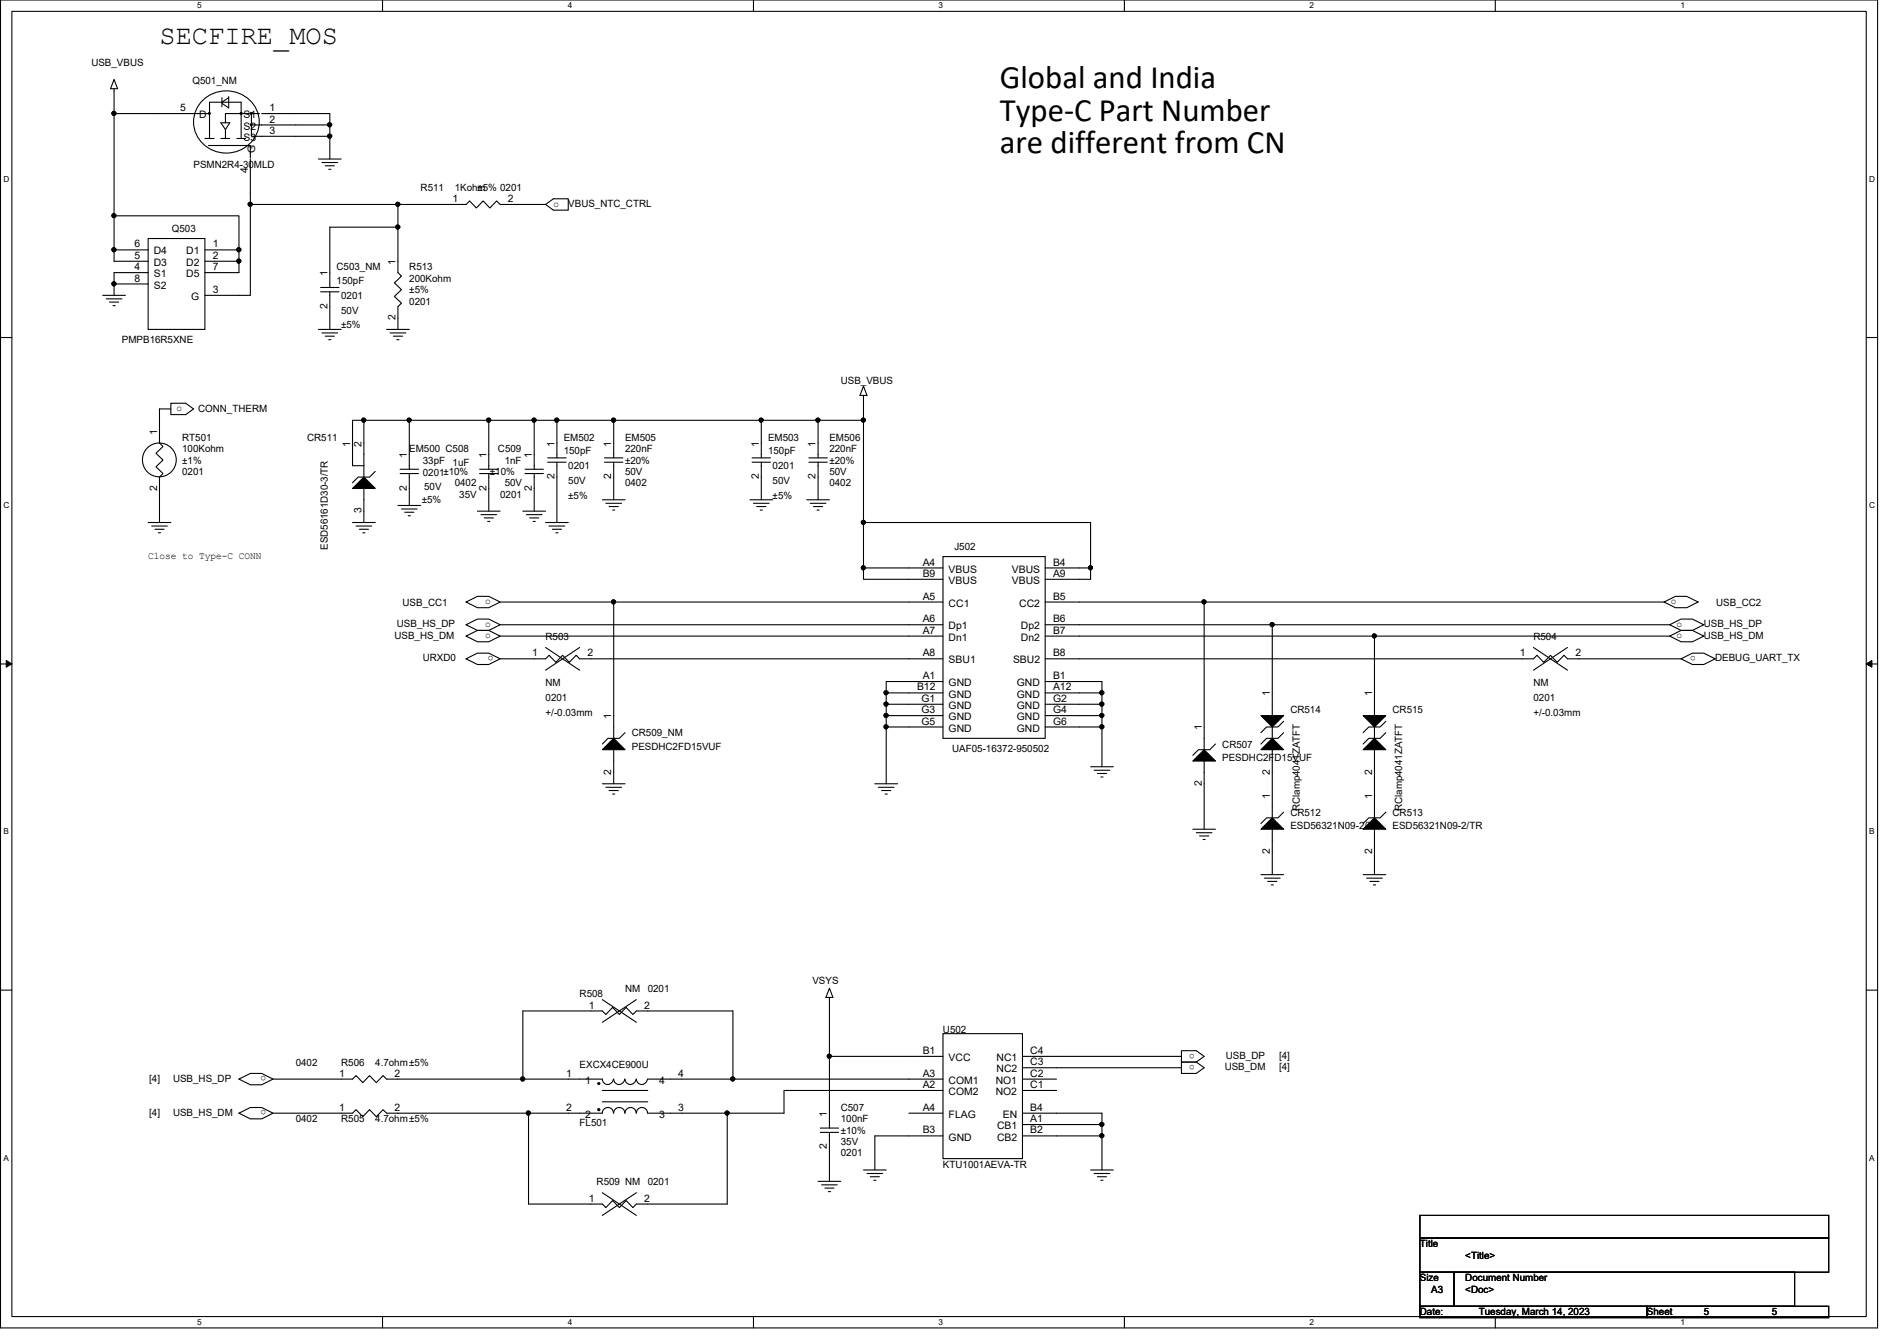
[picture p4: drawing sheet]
<svg xmlns="http://www.w3.org/2000/svg" width="297mm" height="210mm" viewBox="0 0 297 210" stroke-linecap="round" stroke-linejoin="round" font-family="sans-serif">
<path d="M.1 0h293.9v207.9h-293.9zM1.9 1.8h290.3v204.3h-290.3z" fill="none" stroke="#000" stroke-width=".17"/>
<g fill="#fff">
<path d="M30.9 .2h.6v1.4h-.6z"/>
<path d="M30.9 206.2h.6v1.4h-.6z"/>
</g>
<path d="M59.9 0v1.8M59.9 206.1v1.8" fill="none" stroke="#000" stroke-width=".17"/>
<g fill="#fff">
<path d="M88.9 .2h.7v1.4h-.7z"/>
<path d="M88.9 206.2h.7v1.4h-.7z"/>
</g>
<path d="M118 0v1.8M118 206.1v1.8" fill="none" stroke="#000" stroke-width=".17"/>
<g fill="#fff">
<path d="M147 .2h.7v1.4h-.7z"/>
<path d="M147 206.2h.7v1.4h-.7z"/>
</g>
<path d="M176.1 0v1.8M176.1 206.1v1.8" fill="none" stroke="#000" stroke-width=".17"/>
<g fill="#fff">
<path d="M205.1 .2h.6v1.4h-.6z"/>
<path d="M205.1 206.2h.6v1.4h-.6z"/>
</g>
<path d="M234.1 0v1.8M234.1 206.1v1.8" fill="none" stroke="#000" stroke-width=".17"/>
<g fill="#fff">
<path d="M263.1 .2h.7v1.4h-.7z"/>
<path d="M263.1 206.2h.7v1.4h-.7z"/>
<path d="M.5 27.3h.9v1.4h-.9z"/>
<path d="M292.7 27.3h.9v1.4h-.9z"/>
<path d="M.5 78.4h.9v1.4h-.9z"/>
<path d="M292.7 78.4h.9v1.4h-.9z"/>
</g>
<path d="M.1 52.8h1.8M292.2 52.8h1.8" fill="none" stroke="#000" stroke-width=".17"/>
<g fill="#fff">
<path d="M.5 129.5h.9v1.4h-.9z"/>
<path d="M292.7 129.5h.8v1.4h-.8z"/>
</g>
<path d="M.1 103.9h1.8M292.2 103.9h1.8" fill="none" stroke="#000" stroke-width=".17"/>
<path d="M1 103.4l.9 .5-.9 .5zM292.2 103.9l.9-.5v1z" fill="#000"/>
<path d="M1 103.4l.9 .5-.9 .5zM292.2 103.9l.9-.5v1z" fill="none" stroke="#000" stroke-width=".16"/>
<g fill="#fff">
<path d="M.5 180.5h.9v1.4h-.9z"/>
<path d="M292.7 180.5h.8v1.4h-.8z"/>
</g>
<g fill="none" stroke="#000" stroke-width=".17">
<path d="M17.9 13.9v3.9M17.9 17.8v16M17.9 12.4l.5 1.5h-1.1zM17.9 17.8h14.9M31.5 15.9a5.2 5.2 0 0 1 5.6-1.4 5.2 5.2 0 0 1 3.5 4.6 5.2 5.2 0 0 1-5.1 4.9 5.2 5.2 0 0 1-5.2-4.9 4.7 4.7 0 0 1 1.2-3.2zM32.7 17.6h.2v.3h-.2zM34.6 19.2h1.4l-.7 1.1zM34.8 15.3v1.4M35.8 15.1v1.8l-1-.7M35.8 15.3l-1 .7M37.6 17.6h.3v.3h-.3zM39.2 19.4h.2v.2h-.2z"/>
<path d="M39.2 17.6h.2v.3h-.2zM39.4 17.8v1.8h12.2M39.4 19.6v1.7h12.2M40.6 17.8h-5.3v1.4M41 17.8h10.6v1.8M51.6 19.6v1.7M17.9 39.1v1.8h5.3M17.9 33.8v5.3M17.9 39.1h5.3M17.9 33.8h19.5v5.3M23.2 37.3h8.9v14.3h-8.9zM32.1 21.7h1.4"/>
<path d="M32.1 39.1h5.3M32.6 22.8h6.6v.3M32.8 21.7v-5.7h5v5.7M34.6 21.7h1.4M35.3 20.3v1.4M37.1 21.7h1.4M37.4 39.1v1.8M39.2 22.9v1.1M39.2 23.8v.9M39.2 24.9v7.1M39.2 32v14.2h-7.1M39.2 32h23.1"/>
<path d="M49.9 24.9h3.5M50.4 25.4h2.5M50.9 26h1.5M51.5 26.5h.3M51.6 21.3v3.6M62.3 35.6h-10.7v9.4M62.3 32h10.7l.5-.5 1.1 1.1 1-1.1 1.1 1.1 1.1-1.1 .5 .5h7.1M62.3 35.6v7.1l.6 .5-1.1 1.1 1.1 1-1.1 1.1 1.1 1.1-.6 .5v3.6M62.3 32v3.6M85.4 32l1.3-.9h2.3v1.8h-2.3zM16.1 46.2h3.5M16.6 46.8h2.5"/>
<path d="M17.1 47.3h1.5M17.7 47.8h.3M17.9 44.4v1.8M17.9 44.4h5.3M23.2 42.7h-5.3v1.7M32.1 40.9h5.3M37.4 40.9v1.8h-5.3M49.9 51.6h3.5M50.2 45h2.9M50.2 45.7h2.9M50.4 52.1h2.5M50.9 52.6h1.5"/>
<path d="M51.5 53.2h.3M51.6 45.7v5.9M60.5 51.6h3.6M61.1 52.1h2.4M61.6 52.6h1.4M62.1 53.2h.4M26.8 63.1h2.3l1.2 .9-1.2 .9h-2.3zM26.8 64h-1.8v5.3l.5 .6-1.1 1.1 1.1 1-1.1 1.1 1.1 1-.5 .6v7.1M57 76.5v5.3M57 72.9v1.8M57 65.8v7.1M57 65.8h-1.8v7.1h1.8"/>
<path d="M57 65.8h7.1M57 74.7l1.8 1.8h-3.6zM58.8 73.8l-.9 .9h-1.8l-.9 .9M62.3 79.1h3.6M62.6 73.4h2.9M62.6 74.1h2.9M62.9 79.7h2.4M64.1 65.8v7.6M64.1 74.1v5M64.1 65.8h12.4M75.1 73.4h2.9M75.1 74.1h2.9"/>
<path d="M76.5 65.8v7.6M76.5 74.1v5.9M76.5 65.8h42.7M82.2 73.4h2.9M82.2 74.1h2.9M83.6 65.8v7.6M83.6 74.1v5.9M85.8 71.7h2.8M85.8 72.3h2.8M87.2 65.8v5.9M87.2 72.3v9.5M94.3 78.2h3.6"/>
<path d="M94.7 71.7h2.8M94.7 72.3h2.8M94.9 78.8h2.4M95.4 79.3h1.4M95.9 79.8h.4M96.1 65.8v5.9M96.1 72.3v5.9M117.4 78.2h3.6M117.8 71.7h2.8M117.8 72.3h2.8M118 78.8h2.4M118.5 79.3h1.4"/>
<path d="M119 79.8h.4M119.2 65.8v5.9M119.2 72.3v5.9M119.2 65.8h16M126.3 78.2h3.6M126.7 71.7h2.8M126.7 72.3h2.8M126.9 78.8h2.4M127.4 79.3h1.4M127.9 79.8h.4M128.1 65.8v5.9M128.1 72.3v5.9"/>
<path d="M135.2 61.9v3.9M135.2 65.8v16M135.2 60.5l.6 1.4h-1.1zM23.2 81.8h3.6M23.7 82.3h2.5M24.3 82.8h1.4M24.8 83.4h.3M55.2 81.8h3.6M55.7 82.3h2.5M56.3 82.8h1.4M56.8 83.4h.3M63.4 80.2h1.4"/>
<path d="M63.9 80.7h.4M73 94.2l1.8-.9h1.7l1.8 .9-1.8 .9h-1.7zM73 97.8l1.8-.9h1.7l1.8 .9-1.8 .9h-1.7zM73 99.6l1.8-.9h1.7l1.8 .9-1.8 .9h-1.7zM74.8 80h3.5M75.3 80.6h2.5M75.8 81.1h1.5M76.4 81.6h.3M78.3 97.8h69.4M78.3 99.6h69.4M78.3 94.2h17.8M81.9 80h3.5"/>
<path d="M82.4 80.6h2.5M82.9 81.1h1.5M83.5 81.6h.3M85.4 81.8h3.6M86 82.3h2.4M86.5 82.8h1.4M87 83.4h.4M96.1 94.2h51.6M96.1 94.2v21.4M135.2 88.9h12.5M135.2 88.9v1.8h12.5M135.2 81.8v7.1"/>
<path d="M135.2 81.8h35.6v7.1M147.7 87.1h16v28.5h-16zM163.7 88.9h7.1M163.7 94.2h24.8M163.7 97.8h35.5M163.7 99.6h51.5M170.8 88.9v1.8h-7.1M188.5 94.2v23.1M188.5 94.2h72.1M199.2 97.8h62.2M199.2 97.8v14.2M215.2 99.6h46.2"/>
<path d="M215.2 99.6v12.4M260.6 94.2l1.7-.9h1.8l1.8 .9-1.8 .9h-1.8zM261.4 97.8l1.8-.9h1.8l1.8 .9-1.8 .9h-1.8zM261.4 99.6l1.8-.9h1.8l1.8 .9-1.8 .9h-1.8zM73 103.1l1.8-.9h1.7l1.8 .9-1.8 .9h-1.7zM78.3 103.1h7.1l.6-.5 1 1.1 1.1-1.1 1.1 1.1 1-1.1 .6 .5h56.9M85.4 101.3l5.4 3.6M90.8 101.3l-5.4 3.6M96.1 115.6l1.8 1.7h-3.6zM96.1 117.3v5.4M97.9 114.7l-.9 .9h-1.8l-.9 .9M138.8 110.2h8.9"/>
<path d="M138.8 112h8.9M138.8 113.8h8.9M138.8 110.2v1.8M138.8 112v1.8M138.8 113.8v8.9M147.7 106.7h-8.9v1.8M147.7 108.5h-8.9v1.7M163.7 103.1h76.4l.6-.5 1 1.1 1.1-1.1 1 1.1 1.1-1.1 .5 .5h17.8M163.7 106.7h8.8v1.8M163.7 110.2h8.8M163.7 112h8.8M163.7 113.8h8.8"/>
<path d="M163.7 108.5h8.8v1.7M172.5 110.2v1.8M172.5 112v1.8M172.5 113.8v6.2M188.5 119.1v10.7M188.5 117.3l1.8 1.8h-3.5zM190.3 116.5l-.9 .8h-1.7l-.9 .9M197.4 112h3.6l-1.8 1.8zM199.2 115.6l1.8 1.7h-3.6zM199.2 113.8v1.8M199.2 117.3v10.7M201 114.7l-.9 .9h-1.8l-.9 .9"/>
<path d="M201 112.9l-.9 .9h-1.8l-.9 .9M213.4 112h3.6l-1.8 1.8zM215.2 113.8v1.8M215.2 117.3v10.7M215.2 115.6l1.8 1.7h-3.6zM217 112.9l-.9 .9h-1.8l-.9 .9M217 114.7l-.9 .9h-1.8l-.9 .9M240.1 101.3l5.3 3.6M245.4 101.3l-5.3 3.6M263.2 103.1l1.8-.9h1.8l1.8 .9-1.8 .9h-1.8zM94.3 122.7h3.6M94.9 123.2h2.4"/>
<path d="M95.4 123.7h1.4M95.9 124.3h.4M137 122.7h3.5M137.5 123.2h2.5M138 123.7h1.5M138.6 124.3h.3M170.8 120h3.5M171.3 120.6h2.5M171.8 121.1h1.5M172.4 121.6h.3M186.8 129.8h3.5M187.3 130.3h2.5"/>
<path d="M187.8 130.9h1.5M188.4 131.4h.3M197.4 136.9h3.6M198 137.5h2.4M198.5 138h1.4M199 138.5h.4M199.2 128l1.8 1.8h-3.6zM199.2 129.8v7.1M201 127.1l-.9 .9h-1.8l-.9 .9M213.4 136.9h3.6M214 137.5h2.4M214.5 138h1.4"/>
<path d="M215 138.5h.4M215.2 129.8v7.1M215.2 128l1.8 1.8h-3.6zM217 127.1l-.9 .9h-1.8l-.9 .9M.1 155h1.8M94.3 156.5l5.3 3.5M99.6 156.5l-5.3 3.5M129.9 154.7l.5 1.4h-1.1zM129.9 156.1v9.3M292.2 155h1.8M37.4 168.9l1.8-.9h1.8l1.8 .9-1.8 .9h-1.8zM37.4 174.2l1.8-.8h1.8l1.8 .8-1.8 .9h-1.8z"/>
<path d="M42.8 168.9h12.4l.5-.5 1.1 1.1 1.1-1.1 1 1.1 1.1-1.1 .5 .5h21.4M42.8 174.2h12.4l.5-.5 1.1 1.1 1.1-1.1 1 1.1 1.1-1.1 .5 .5h22.3M81.9 168.9h12.4a.87 .87 0 0 0 .9 .9 .87 .87 0 0 0 .9-.9M81.9 168.9v-10.7h12.4l.6 .6 1-1.1 1.1 1.1 1-1.1 1.1 1.1 .5-.6h15.2v10.7M82.8 174.2h11.5a.87 .87 0 0 1 .9-.8 .87 .87 0 0 1 .9 .8M82.8 174.2v14.3h11.5l.6 .5 1-1.1 1.1 1.1 1-1.1 1.1 1.1 .5-.5h14.3v-14.3M93.6 169.5h.3v.2h-.3zM93.6 173.6h.3v.2h-.3zM94.3 170.7h7.1M94.3 172.5h7.1M96.1 174.2a.87 .87 0 0 1 .9-.8 .87 .87 0 0 1 .8 .8M96.1 168.9a.87 .87 0 0 0 .9 .9 .87 .87 0 0 0 .8-.9"/>
<path d="M97.9 168.9a.87 .87 0 0 0 .8 .9 .87 .87 0 0 0 .9-.9M97.9 174.2a.87 .87 0 0 1 .8-.8 .87 .87 0 0 1 .9 .8M99.6 168.9a.87 .87 0 0 0 .9 .9 .87 .87 0 0 0 .9-.9M99.6 174.2a.87 .87 0 0 1 .9-.8 .87 .87 0 0 1 .9 .8M101.4 168.9h13.4M101.4 174.2h12.5M114.8 168.9h32.9M128.4 176.6h2.9M128.4 177.2h2.9M129.9 165.4h17.8M129.9 165.4v11.2M129.9 177.2v7.7"/>
<path d="M142.3 174.2h5.4M147.7 170.7h-24.9v3.5h-8.9M147.7 177.8h-10.7v5.3M147.7 161.8h12.4v19.6h-12.4zM160.1 176h12.4M160.1 177.8h12.4M160.1 174.2h12.4v1.8M160.1 170.7h5.3M160.1 168.9h5.3M160.1 167.1h24.9M160.1 165.4h24.9M172.5 176v1.8"/>
<path d="M172.5 177.8v5.3M185 164.5h2.3l1.2 .9-1.2 .8h-2.3zM185 166.2h2.3l1.2 .9-1.2 .9h-2.3zM94.3 186.7l5.3 3.5M99.6 186.7l-5.3 3.5M128.1 184.9h3.6M128.6 185.5h2.5M129.2 186h1.4M129.7 186.5h.3M135.2 183.1h3.6M135.8 183.7h2.4M136.3 184.2h1.4"/>
<path d="M136.8 184.7h.4M170.8 183.1h3.5M171.3 183.7h2.5M171.8 184.2h1.5M172.4 184.7h.3M222.3 190.2h64v3.6h-64zM222.3 193.8h64v5.3h-64zM222.3 199.1h5.4v5.4h-5.4zM227.7 199.1h53.3v5.4h-53.3zM222.3 204.5h35.6v1.7h-35.6zM257.9 204.5h28.4v1.7h-28.4z"/>
<circle cx="17.8" cy="17.8" r=".32"/>
<circle cx="51.6" cy="19.5" r=".32"/>
<circle cx="17.8" cy="39.1" r=".32"/>
<circle cx="17.8" cy="33.8" r=".32"/>
<circle cx="37.4" cy="39.1" r=".32"/>
<circle cx="39.2" cy="32" r=".32"/>
<circle cx="51.6" cy="21.3" r=".32"/>
<circle cx="62.3" cy="35.5" r=".32"/>
<circle cx="62.3" cy="32" r=".32"/>
<circle cx="17.8" cy="44.4" r=".32"/>
<circle cx="37.4" cy="40.9" r=".32"/>
<circle cx="24.9" cy="72" r="2.65"/>
<circle cx="57" cy="65.8" r=".32"/>
<circle cx="64.1" cy="65.8" r=".32"/>
<circle cx="76.5" cy="65.8" r=".32"/>
<circle cx="83.6" cy="65.8" r=".32"/>
<circle cx="87.2" cy="65.8" r=".32"/>
<circle cx="96.1" cy="65.8" r=".32"/>
<circle cx="119.2" cy="65.8" r=".32"/>
<circle cx="128.1" cy="65.8" r=".32"/>
<circle cx="135.2" cy="65.8" r=".32"/>
<circle cx="96.1" cy="94.2" r=".32"/>
<circle cx="135.2" cy="81.8" r=".32"/>
<circle cx="135.2" cy="88.9" r=".32"/>
<circle cx="170.7" cy="88.9" r=".32"/>
<circle cx="188.5" cy="94.2" r=".32"/>
<circle cx="199.2" cy="97.8" r=".32"/>
<circle cx="215.2" cy="99.5" r=".32"/>
<circle cx="138.7" cy="110.2" r=".32"/>
<circle cx="138.7" cy="112" r=".32"/>
<circle cx="138.7" cy="113.8" r=".32"/>
<circle cx="138.7" cy="108.4" r=".32"/>
<circle cx="172.5" cy="113.8" r=".32"/>
<circle cx="172.5" cy="110.2" r=".32"/>
<circle cx="172.5" cy="108.4" r=".32"/>
<circle cx="172.5" cy="112" r=".32"/>
<circle cx="81.8" cy="168.9" r=".32"/>
<circle cx="82.7" cy="174.2" r=".32"/>
<circle cx="113.8" cy="174.2" r=".32"/>
<circle cx="114.7" cy="168.9" r=".32"/>
<circle cx="129.9" cy="165.3" r=".32"/>
<circle cx="172.5" cy="176" r=".32"/>
<circle cx="172.5" cy="177.8" r=".32"/>
</g>
<g fill="#000">
<path d="M57 74.7l1.8 1.8h-3.6zM96.1 115.6l1.8 1.7h-3.6zM188.5 117.3l1.8 1.8h-3.5zM199.2 115.6l1.8 1.7h-3.6zM197.4 112h3.6l-1.8 1.8zM215.2 115.6l1.8 1.7h-3.6zM213.4 112h3.6l-1.8 1.8zM199.2 128l1.8 1.8h-3.6zM215.2 128l1.8 1.8h-3.6z"/>
<path d="M32.7 17.6h.2v.3h-.2z" fill-rule="evenodd"/>
<path d="M37.6 17.6h.3v.3h-.3z" fill-rule="evenodd"/>
<path d="M39.2 19.4h.2v.2h-.2z" fill-rule="evenodd"/>
<path d="M39.2 17.6h.2v.3h-.2z" fill-rule="evenodd"/>
<path d="M93.6 169.5h.3v.2h-.3z" fill-rule="evenodd"/>
<path d="M93.6 173.6h.3v.2h-.3z" fill-rule="evenodd"/>
<circle cx="17.8" cy="17.8" r=".32"/>
<circle cx="51.6" cy="19.5" r=".32"/>
<circle cx="17.8" cy="39.1" r=".32"/>
<circle cx="17.8" cy="33.8" r=".32"/>
<circle cx="37.4" cy="39.1" r=".32"/>
<circle cx="39.2" cy="32" r=".32"/>
<circle cx="51.6" cy="21.3" r=".32"/>
<circle cx="62.3" cy="35.5" r=".32"/>
<circle cx="62.3" cy="32" r=".32"/>
<circle cx="17.8" cy="44.4" r=".32"/>
<circle cx="37.4" cy="40.9" r=".32"/>
<circle cx="57" cy="65.8" r=".32"/>
<circle cx="64.1" cy="65.8" r=".32"/>
<circle cx="76.5" cy="65.8" r=".32"/>
<circle cx="83.6" cy="65.8" r=".32"/>
<circle cx="87.2" cy="65.8" r=".32"/>
<circle cx="96.1" cy="65.8" r=".32"/>
<circle cx="119.2" cy="65.8" r=".32"/>
<circle cx="128.1" cy="65.8" r=".32"/>
<circle cx="135.2" cy="65.8" r=".32"/>
<circle cx="96.1" cy="94.2" r=".32"/>
<circle cx="135.2" cy="81.8" r=".32"/>
<circle cx="135.2" cy="88.9" r=".32"/>
<circle cx="170.7" cy="88.9" r=".32"/>
<circle cx="188.5" cy="94.2" r=".32"/>
<circle cx="199.2" cy="97.8" r=".32"/>
<circle cx="215.2" cy="99.5" r=".32"/>
<circle cx="138.7" cy="110.2" r=".32"/>
<circle cx="138.7" cy="112" r=".32"/>
<circle cx="138.7" cy="113.8" r=".32"/>
<circle cx="138.7" cy="108.4" r=".32"/>
<circle cx="172.5" cy="113.8" r=".32"/>
<circle cx="172.5" cy="110.2" r=".32"/>
<circle cx="172.5" cy="108.4" r=".32"/>
<circle cx="172.5" cy="112" r=".32"/>
<circle cx="81.8" cy="168.9" r=".32"/>
<circle cx="82.7" cy="174.2" r=".32"/>
<circle cx="113.8" cy="174.2" r=".32"/>
<circle cx="114.7" cy="168.9" r=".32"/>
<circle cx="129.9" cy="165.3" r=".32"/>
<circle cx="172.5" cy="176" r=".32"/>
<circle cx="172.5" cy="177.8" r=".32"/>
</g>
<g font-size="5.1">
<text x="156.5" y="13.8">Global and India</text>
<text x="156.5" y="18.9">Type-C Part Number</text>
<text x="156.5" y="24">are different from CN</text>
</g>
<text font-size="4.2" x="25" y="6.9">SECFIRE_MOS</text>
<g font-size="1.6">
<text x="14.3" y="10.3">USB_VBUS</text>
<text x="28.2" y="17.4">5</text>
<text x="30.1" y="13.2">Q501_NM</text>
<text x="42.2" y="17.4">1</text>
<text x="31.2" y="18.5">D</text>
<text x="38.1" y="18.5">S1</text>
<text x="38.1" y="20.3">S2</text>
<text x="38.1" y="22.1">S3</text>
<text x="42.2" y="19.2">2</text>
<text x="42.2" y="21">3</text>
<text x="30.3" y="26.3">PSMN2R4-30MLD</text>
<text x="38.8" y="27" transform="rotate(-90 38.8 27)">4</text>
<text x="40" y="24" transform="rotate(-90 40 24)">G</text>
<text x="65.9" y="29.9">R511</text>
<text x="71.2" y="29.9">1Kohm</text>
<text x="74.8" y="29.9">±5% 0201</text>
<text x="70.9" y="31.6">1</text>
<text x="79.5" y="31.6">2</text>
<text x="86.7" y="32.3">o</text>
<text x="89" y="32.4">VBUS_NTC_CTRL</text>
<text x="21.1" y="40.5">5</text>
<text x="21.1" y="38.7">6</text>
<text x="24.1" y="41.6">D3</text>
<text x="24.1" y="39.8">D4</text>
<text x="26.9" y="36.3">Q503</text>
<text x="29.2" y="39.8">D1</text>
<text x="29.2" y="41.6">D2</text>
<text x="33.3" y="38.7">1</text>
<text x="33.3" y="40.5">2</text>
<text x="61.9" y="41.4" transform="rotate(-90 61.9 41.4)">1</text>
<text x="21.1" y="42.3">4</text>
<text x="21.1" y="44.1">8</text>
<text x="24.1" y="43.4">S1</text>
<text x="24.1" y="45.2">S2</text>
<text x="29.2" y="43.4">D5</text>
<text x="29.9" y="46.9">G</text>
<text x="33.3" y="45.8">3</text>
<text x="33.3" y="42.3">7</text>
<text x="51.3" y="43.2" transform="rotate(-90 51.3 43.2)">1</text>
<text x="52.7" y="42.3">C503_NM</text>
<text x="52.7" y="44.4">150pF</text>
<text x="53.4" y="46.8">0201</text>
<text x="64.1" y="42.3">R513</text>
<text x="64.1" y="44.1">200Kohm</text>
<text x="64.1" y="45.9">±5%</text>
<text x="64.1" y="47.7">0201</text>
<text x="19.1" y="53.7">PMPB16R5XNE</text>
<text x="51.3" y="48.3" transform="rotate(-90 51.3 48.3)">2</text>
<text x="53.4" y="49.1">50V</text>
<text x="53.4" y="51.4">±5%</text>
<text x="61.9" y="50.1" transform="rotate(-90 61.9 50.1)">2</text>
<text x="27.6" y="64.3">o</text>
<text x="31" y="64.6">CONN_THERM</text>
<text x="131.7" y="60.1">USB_VBUS</text>
<text x="24.6" y="68.1" transform="rotate(-90 24.6 68.1)">1</text>
<text x="28.5" y="69">RT501</text>
<text x="28.5" y="70.8">100Kohm</text>
<text x="48.1" y="69">CR511</text>
<text x="54.8" y="69.9" transform="rotate(-90 54.8 69.9)">1</text>
<text x="56.6" y="69.9" transform="rotate(-90 56.6 69.9)">2</text>
<text x="63.7" y="71.7" transform="rotate(-90 63.7 71.7)">1</text>
<text x="64.1" y="70.8">EM500 C508</text>
<text x="76.2" y="71.7" transform="rotate(-90 76.2 71.7)">1</text>
<text x="78" y="70.8">C509</text>
<text x="83.3" y="71.7" transform="rotate(-90 83.3 71.7)">1</text>
<text x="86.8" y="69.9" transform="rotate(-90 86.8 69.9)">1</text>
<text x="88.3" y="69">EM502</text>
<text x="88.3" y="71.1">150pF</text>
<text x="95.7" y="69.9" transform="rotate(-90 95.7 69.9)">1</text>
<text x="97.9" y="69">EM505</text>
<text x="97.9" y="70.8">220nF</text>
<text x="118.8" y="69.9" transform="rotate(-90 118.8 69.9)">1</text>
<text x="120.3" y="69">EM503</text>
<text x="120.3" y="71.1">150pF</text>
<text x="127.7" y="69.9" transform="rotate(-90 127.7 69.9)">1</text>
<text x="129.9" y="69">EM506</text>
<text x="129.9" y="70.8">220nF</text>
<text x="24.6" y="76.8" transform="rotate(-90 24.6 76.8)">2</text>
<text x="28.5" y="72.6">±1%</text>
<text x="28.5" y="74.3">0201</text>
<text x="63.7" y="76.8" transform="rotate(-90 63.7 76.8)">2</text>
<text x="66.2" y="72.6">33pF</text>
<text x="66.2" y="74.5">0201±10%</text>
<text x="66.4" y="76.7">50V</text>
<text x="70.9" y="72.9">1uF</text>
<text x="71.2" y="76.1">0402</text>
<text x="71.9" y="77.9">35V</text>
<text x="76.2" y="76.8" transform="rotate(-90 76.2 76.8)">2</text>
<text x="76.7" y="74.3">±10%</text>
<text x="78.3" y="77.9">0201</text>
<text x="79" y="72.6">1nF</text>
<text x="79" y="76.1">50V</text>
<text x="83.3" y="76.8" transform="rotate(-90 83.3 76.8)">2</text>
<text x="86.8" y="75" transform="rotate(-90 86.8 75)">2</text>
<text x="89" y="73.4">0201</text>
<text x="89" y="75.8">50V</text>
<text x="95.7" y="75" transform="rotate(-90 95.7 75)">2</text>
<text x="97.9" y="76.1">0402</text>
<text x="97.9" y="74.3">50V</text>
<text x="97.9" y="72.6">±20%</text>
<text x="118.8" y="75" transform="rotate(-90 118.8 75)">2</text>
<text x="121" y="73.4">0201</text>
<text x="121" y="75.8">50V</text>
<text x="127.7" y="75" transform="rotate(-90 127.7 75)">2</text>
<text x="129.9" y="76.1">0402</text>
<text x="129.9" y="74.3">50V</text>
<text x="129.9" y="72.6">±20%</text>
<text x="56.6" y="80.3" transform="rotate(-90 56.6 80.3)">3</text>
<text x="66" y="78.8">±5%</text>
<text x="89" y="78.1">±5%</text>
<text x="121" y="78.1">±5%</text>
<text x="23.2" y="87.5">Close to Type-C CONN</text>
<text x="51.3" y="86.1" transform="rotate(-90 51.3 86.1)">ESD56161D30-3/TR</text>
<text x="144.5" y="88.5">A4</text>
<text x="148.5" y="89.6">VBUS</text>
<text x="149.4" y="86.1">J502</text>
<text x="158.5" y="89.6">VBUS</text>
<text x="164.9" y="88.5">B4</text>
<text x="63" y="94.8">USB_CC1</text>
<text x="76" y="94.6">o</text>
<text x="144.5" y="93.9">A5</text>
<text x="144.5" y="90.3">B9</text>
<text x="148.5" y="95">CC1</text>
<text x="148.5" y="91.4">VBUS</text>
<text x="158.5" y="91.4">VBUS</text>
<text x="159.6" y="95">CC2</text>
<text x="164.9" y="90.3">A9</text>
<text x="164.9" y="93.9">B5</text>
<text x="261.6" y="94.6">o</text>
<text x="268.7" y="94.8">USB_CC2</text>
<text x="61.8" y="99.9">USB_HS_DM</text>
<text x="62.1" y="98.2">USB_HS_DP</text>
<text x="76" y="98.1">o</text>
<text x="76" y="99.9">o</text>
<text x="85.4" y="100.1">R503</text>
<text x="144.5" y="97.4">A6</text>
<text x="144.5" y="99.2">A7</text>
<text x="148.5" y="98.5">Dp1</text>
<text x="148.5" y="100.3">Dn1</text>
<text x="159.8" y="98.5">Dp2</text>
<text x="159.8" y="100.3">Dn2</text>
<text x="164.9" y="97.4">B6</text>
<text x="164.9" y="99.2">B7</text>
<text x="240.1" y="100.1">R504</text>
<text x="262.5" y="98.1">o</text>
<text x="262.5" y="99.9">o</text>
<text x="266.8" y="98.2">USB_HS_DP</text>
<text x="266.8" y="99.9">USB_HS_DM</text>
<text x="66.2" y="103.5">URXD0</text>
<text x="77.3" y="102.7" transform="rotate(180 77.3 102.7)">o</text>
<text x="83.3" y="102.7">1</text>
<text x="85.4" y="107.4">NM</text>
<text x="92" y="102.7">2</text>
<text x="144.5" y="106.3">A1</text>
<text x="144.5" y="102.7">A8</text>
<text x="148.5" y="107.4">GND</text>
<text x="148.5" y="103.8">SBU1</text>
<text x="158.6" y="103.8">SBU2</text>
<text x="159.2" y="107.4">GND</text>
<text x="164.9" y="106.3">B1</text>
<text x="164.9" y="102.7">B8</text>
<text x="238" y="102.7">1</text>
<text x="240.1" y="107.4">NM</text>
<text x="246.7" y="102.7">2</text>
<text x="265.6" y="102.7" transform="rotate(180 265.6 102.7)">o</text>
<text x="268.6" y="103.5">DEBUG_UART_TX</text>
<text x="85.4" y="109.7">0201</text>
<text x="85.4" y="112">+/-0.03mm</text>
<text x="95.7" y="112.6" transform="rotate(-90 95.7 112.6)">1</text>
<text x="143.6" y="108.1">B12</text>
<text x="144.3" y="109.9">G1</text>
<text x="144.3" y="111.6">G3</text>
<text x="144.3" y="113.4">G5</text>
<text x="148.5" y="111">GND</text>
<text x="148.5" y="112.7">GND</text>
<text x="148.5" y="109.2">GND</text>
<text x="159.2" y="111">GND</text>
<text x="159.2" y="112.7">GND</text>
<text x="159.2" y="109.2">GND</text>
<text x="164.9" y="109.9">G2</text>
<text x="164.9" y="111.6">G4</text>
<text x="164.9" y="113.4">G6</text>
<text x="164.9" y="108.1">A12</text>
<text x="198.8" y="109" transform="rotate(-90 198.8 109)">1</text>
<text x="202.1" y="111.7">CR514</text>
<text x="214.8" y="109" transform="rotate(-90 214.8 109)">1</text>
<text x="218.1" y="111.7">CR515</text>
<text x="240.1" y="109.7">0201</text>
<text x="240.1" y="112">+/-0.03mm</text>
<text x="98.9" y="115.2">CR509_NM</text>
<text x="98.9" y="117.3">PESDHC2FD15VUF</text>
<text x="148.5" y="114.5">GND</text>
<text x="149.1" y="117.7">UAF05-16372-950502</text>
<text x="159.2" y="114.5">GND</text>
<text x="188.2" y="114.3" transform="rotate(-90 188.2 114.3)">1</text>
<text x="191.4" y="117">CR507</text>
<text x="191.4" y="119.1">PESDHC2FD15VUF</text>
<text x="95.7" y="121.2" transform="rotate(-90 95.7 121.2)">2</text>
<text x="188.2" y="123" transform="rotate(-90 188.2 123)">2</text>
<text x="198.8" y="125" transform="rotate(-90 198.8 125)">1</text>
<text x="198.8" y="121.2" transform="rotate(-90 198.8 121.2)">2</text>
<text x="214.8" y="125" transform="rotate(-90 214.8 125)">1</text>
<text x="214.8" y="121.2" transform="rotate(-90 214.8 121.2)">2</text>
<text x="202.1" y="127.7">CR512</text>
<text x="202.1" y="129.8">ESD56321N09-2/TR</text>
<text x="203.5" y="127" transform="rotate(-90 203.5 127)">RClamp4041ZATFT</text>
<text x="218.1" y="127.7">CR513</text>
<text x="218.1" y="129.8">ESD56321N09-2/TR</text>
<text x="219.5" y="127" transform="rotate(-90 219.5 127)">RClamp4041ZATFT</text>
<text x="198.8" y="133.7" transform="rotate(-90 198.8 133.7)">2</text>
<text x="214.8" y="133.7" transform="rotate(-90 214.8 133.7)">2</text>
<text x="97.9" y="155.2">NM</text>
<text x="101.4" y="155.2">0201</text>
<text x="127.2" y="154">VSYS</text>
<text x="90.8" y="156.1">R508</text>
<text x="92.2" y="157.9">1</text>
<text x="100.9" y="157.9">2</text>
<text x="147.7" y="161.6">U502</text>
<text x="46.3" y="166.8">0402</text>
<text x="53.4" y="166.8">R506</text>
<text x="58.8" y="166.8">4.7ohm±5%</text>
<text x="90.8" y="167.1">EXCX4CE900U</text>
<text x="144.5" y="165">B1</text>
<text x="148.5" y="166.1">VCC</text>
<text x="156" y="167.9">NC2</text>
<text x="156" y="166.1">NC1</text>
<text x="161.3" y="166.8">C3</text>
<text x="161.3" y="165">C4</text>
<text x="187.1" y="164.9" transform="rotate(180 187.1 164.9)">o</text>
<text x="187.1" y="166.7" transform="rotate(180 187.1 166.7)">o</text>
<text x="191.8" y="167.5">USB_DM</text>
<text x="191.9" y="165.7">USB_DP</text>
<text x="200.3" y="167.5">[4]</text>
<text x="200.3" y="165.7">[4]</text>
<text x="23.4" y="169.3">[4]</text>
<text x="27.1" y="169.3">USB_HS_DP</text>
<text x="41.7" y="168.5" transform="rotate(180 41.7 168.5)">o</text>
<text x="41.7" y="173.8" transform="rotate(180 41.7 173.8)">o</text>
<text x="53.1" y="168.5">1</text>
<text x="53.1" y="173.9">1</text>
<text x="61.8" y="168.5">2</text>
<text x="61.8" y="173.9">2</text>
<text x="88.6" y="168.5">1</text>
<text x="88.6" y="173.9">2</text>
<text x="91.6" y="169.6">1</text>
<text x="103.2" y="169.6">4</text>
<text x="106.2" y="168.5">4</text>
<text x="106.2" y="173.9">3</text>
<text x="131.7" y="173.9">C507</text>
<text x="144.5" y="170.3">A2</text>
<text x="144.5" y="168.5">A3</text>
<text x="144.5" y="173.9">A4</text>
<text x="148.5" y="171.4">COM2</text>
<text x="148.5" y="169.6">COM1</text>
<text x="155.9" y="171.4">NO2</text>
<text x="155.9" y="169.6">NO1</text>
<text x="161.3" y="173.9">B4</text>
<text x="161.3" y="170.3">C1</text>
<text x="161.3" y="168.5">C2</text>
<text x="23.4" y="174.6">[4]</text>
<text x="27.1" y="174.6">USB_HS_DM</text>
<text x="46.3" y="175.7">0402</text>
<text x="53.4" y="175.7">R505</text>
<text x="58.8" y="175.7">4.7ohm±5%</text>
<text x="90.8" y="176.2">FL501</text>
<text x="91.6" y="175">2</text>
<text x="103.2" y="175">3</text>
<text x="129.5" y="179.9" transform="rotate(-90 129.5 179.9)">2</text>
<text x="129.5" y="174.8" transform="rotate(-90 129.5 174.8)">1</text>
<text x="131.7" y="175.7">100nF</text>
<text x="131.7" y="179.2">35V</text>
<text x="131.7" y="177.5">±10%</text>
<text x="144.5" y="177.4">B3</text>
<text x="148.5" y="175">FLAG</text>
<text x="148.5" y="178.5">GND</text>
<text x="156.1" y="176.7">CB1</text>
<text x="156.1" y="178.5">CB2</text>
<text x="157" y="175">EN</text>
<text x="161.3" y="175.6">A1</text>
<text x="161.3" y="177.4">B2</text>
<text x="93.4" y="185.5">R509 NM</text>
<text x="101.4" y="185.5">0201</text>
<text x="131.7" y="181">0201</text>
<text x="147.7" y="182.8">KTU1001AEVA-TR</text>
<text x="92.2" y="188.1">1</text>
<text x="100.9" y="188.1">2</text>
<text x="222.3" y="195.2">Title</text>
<text x="229.4" y="197">&lt;Title&gt;</text>
<text x="222.3" y="200.6">Size</text>
<text x="224.1" y="202.4">A3</text>
<text x="229.4" y="200.6">Document Number</text>
<text x="229.4" y="202.4">&lt;Doc&gt;</text>
<text x="222.3" y="205.9">Date:</text>
<text x="231.6" y="205.9">Tuesday, March 14, 2023</text>
<text x="257.9" y="205.9">Sheet</text>
<text x="266.8" y="205.9">5</text>
<text x="277.4" y="205.9">5</text>
</g>
<g font-size="1.3">
<text x="30.9" y="1.3">5</text>
<text x="88.9" y="1.3">4</text>
<text x="147" y="1.3">3</text>
<text x="205.1" y="1.3">2</text>
<text x="263.1" y="1.3">1</text>
<text x=".5" y="28.4">D</text>
<text x="292.7" y="28.4">D</text>
<text x=".5" y="79.5">C</text>
<text x="292.7" y="79.5">C</text>
<text x=".5" y="130.6">B</text>
<text x="292.7" y="130.6">B</text>
<text x=".5" y="181.7">A</text>
<text x="292.7" y="181.7">A</text>
<text x="30.9" y="207.4">5</text>
<text x="88.9" y="207.4">4</text>
<text x="147" y="207.4">3</text>
<text x="205.1" y="207.4">2</text>
<text x="263.1" y="207.4">1</text>
</g>
</svg>
